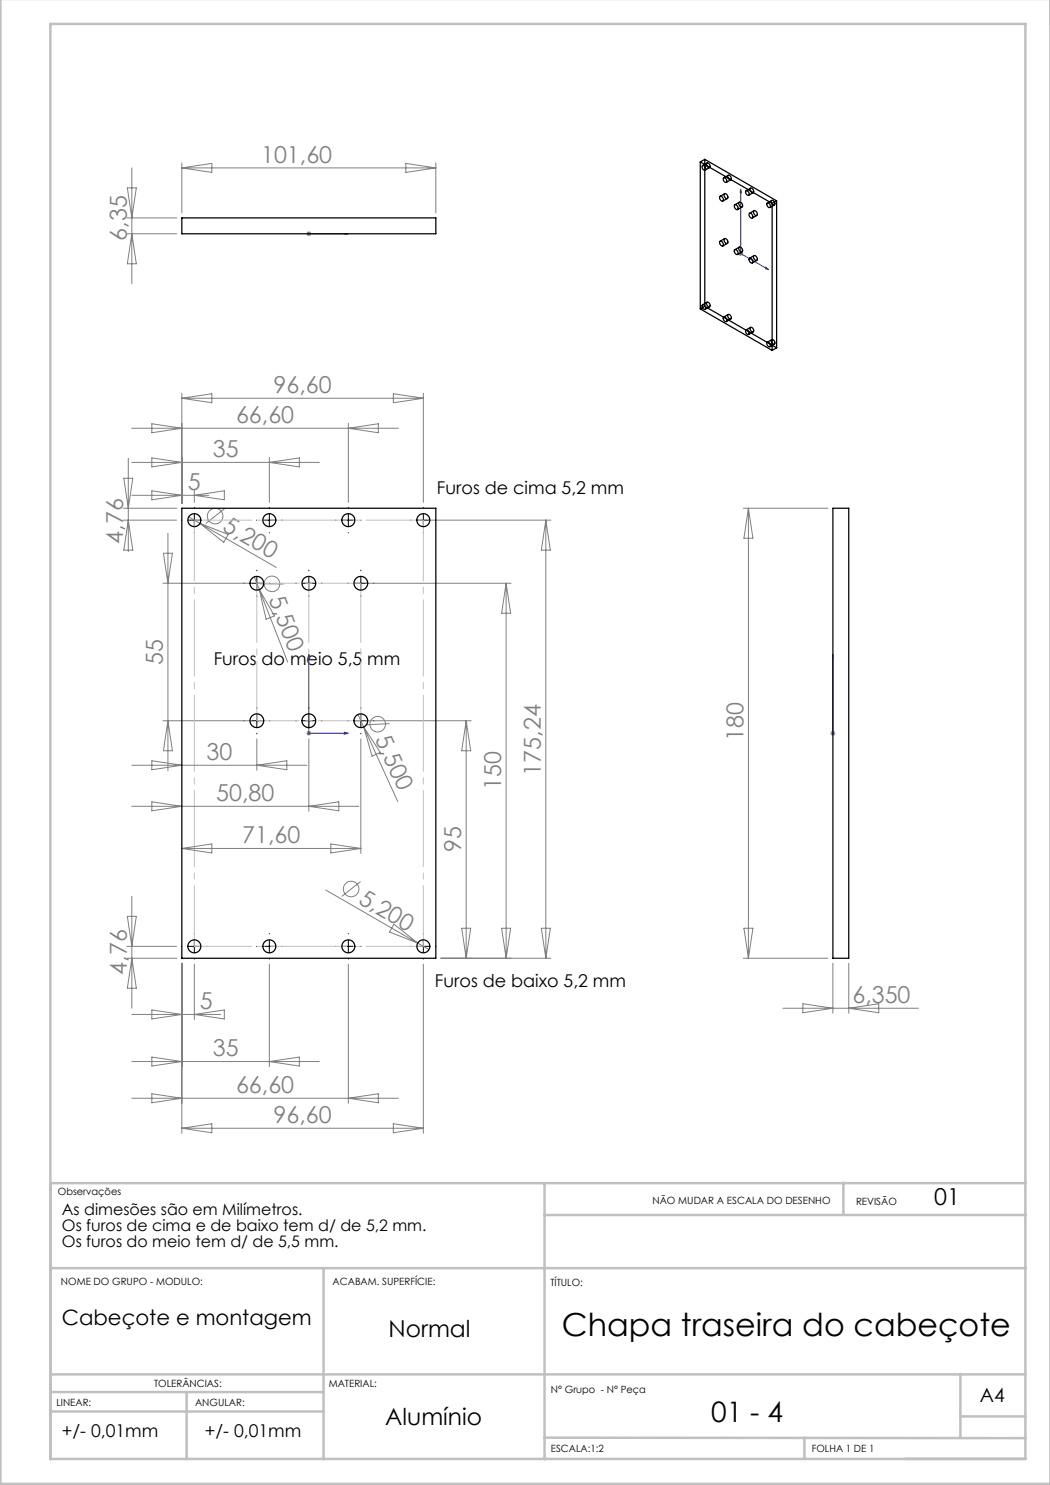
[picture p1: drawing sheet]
<svg xmlns="http://www.w3.org/2000/svg" width="210mm" height="297mm" viewBox="0 0 210 297" stroke-linecap="round" stroke-linejoin="round" font-family="sans-serif">
<g fill="none" stroke="#808080" stroke-width=".2">
<path d="M25.5 37.6h1.8l-.9 6zM26.4 33.6v23.2M36.4 32.6v10M36.4 33.6h50.8M36.4 33.6l6-.9v1.8zM81.2 32.7l6 .9-6 .9zM87.2 32.6v10M25.4 46.8h10M25.4 43.6h10M26.4 46.8l.9 6h-1.8zM61.3 46.8h1M61.4 46.4l.7 .7"/>
<path d="M61.8 46.3v1M62.1 46.4l-.7 .7M147.6 50.7h1M147.8 50.4l.7 .7M148.1 50.2v1M148.5 50.4l-.7 .7M36.4 78.7v22M36.4 79.7l6-.9v1.8zM36.4 79.7h48.3M78.7 78.8l6 .9-6 .9zM84.7 78.7v21.8M24.8 95.7h1.8l-.9 6z"/>
<path d="M25.7 91.7v18.6M26.4 99.1h15.3M26.4 92.5h37.5M26.4 85.7h53.3M30.4 98.2l6 .9-6 .9zM30.4 84.8l6 .9-6 .9zM30.4 91.6l6 .9-6 .9zM38.9 98.1v2.4M38.9 99.1l6-.9v1.8zM53.9 91.5v9M53.9 92.5l6-.9v1.8zM69.7 84.7v15.8"/>
<path d="M69.7 85.7l6-.9v1.8zM24.7 104h10.6M24.7 101.7h10.7M25.7 104l.9 6h-1.8zM32.6 116.7h17.8M32.7 110.7h1.8l-.9 6zM33.6 106.7v47.5M37.7 103.4l2.3 1.3M40 104.7l15.3 8.8M40 104.7l5.6 2.2-.9 1.6zM44.9 101.7l-3.8 3M50.9 115.4l6.6 17"/>
<path d="M51.9 117.9l3 5.3-1.7 .6zM52 116.8h4.8M73.2 116.7h29M85.7 104h24.5M101.2 116.7v75M101.2 116.7l.9 6h-1.8zM109.2 104v87.7M109.2 104l.9 6h-1.8zM148.7 101.7h16.9M149.7 101.7v90M149.7 101.7l.9 6h-1.8zM26.4 153h35"/>
<path d="M30.4 152.1l6 .9-6 .9zM32.6 144.2h17.8M33.6 144.2l.9 6h-1.8zM51.4 147.8v6.2M51.4 153l6-.9v1.8zM61.3 146.7h1M61.4 146.3l.7 .7M61.8 146.2v1M61.8 147.8v14.5M62.1 146.3l-.7 .7M71.6 142.9l1.1 2.5M72.2 147.8v22.9"/>
<path d="M72.7 145.4l6.8 14.9M72.7 145.4l3.4 5.1-1.7 .7zM73.2 144.2h21M77.9 144.7l-4.8 .3M93.2 144.2v47.5M93.2 144.2l.9 6h-1.8zM166.1 146.7h1M166.2 146.3l.7 .7M166.6 146.2v1M166.9 146.3l-.7 .7M26.4 179.3v22.4M26.4 161.3h45.4"/>
<path d="M30.4 160.4l6 .9-6 .9zM36.4 169.7l6-.9v1.8zM36.4 169.7h35.8M61.8 161.3l6-.9v1.8zM65.2 178l20.6 11.9M66.2 168.8l6 .9-6 .9zM72.1 176.3l-3.7 3M25.4 191.7h10M25.4 189.3h9.9M25.5 183.3h1.8l-.9 6zM26.4 191.7l.9 6h-1.8zM36.4 192.7v34"/>
<path d="M38.9 192.8v11.1M53.9 192.8v20.5M69.7 192.8v27.9M78.8 184.8l4.7 3.8-5.6-2.2zM84.7 192.8v33.9M88.2 191.7h22M92.3 185.7h1.8l-.9 6zM100.3 185.7h1.8l-.9 6zM108.3 185.7h1.8l-.9 6zM148.7 191.7h16.9M148.8 185.7h1.8l-.9 6zM166.6 192.7v10"/>
<path d="M169.8 192.7v10M26.4 202.9h17.7M26.4 212.3h37.5M26.4 219.7h53.3M30.4 202l6 .9-6 .9zM30.4 211.4l6 .9-6 .9zM30.4 218.8l6 .9-6 .9zM38.9 202.9l6-.9v1.8zM53.9 212.3l6-.9v1.8zM69.7 219.7l6-.9v1.8zM156.6 201.7h27.1M160.6 200.8l6 .9-6 .9z"/>
<path d="M169.8 201.7l6-.9v1.8zM36.4 225.7l6-.9v1.8zM36.4 225.7h48.3M78.7 224.8l6 .9-6 .9z"/>
<circle cx="43" cy="103.2" r="1.56"/>
<circle cx="54.4" cy="116.8" r="1.56"/>
<circle cx="75.5" cy="144.8" r="1.56"/>
<circle cx="70.2" cy="177.8" r="1.56"/>
</g>
<g fill="none" stroke="#00f" stroke-width=".2">
<path d="M148.1 37.8l.2 .8-.3-.2zM148.1 37.8v12.9l5.6 3.2M61.6 46.8h.4zM61.8 46.8h7.8M61.8 46.8h.1M68.9 46.8h.7zM153.2 53.4l.5 .5-.5-.1zM61.8 130.9l.2 .8h-.4zM61.8 130.9v15.8h7.8M166.6 130.9v.8zM166.6 130.9v15.8M68.9 146.5l.7 .2-.7 .1z"/>
<path d="M166.6 146.5v.3zM166.6 146.7h.1"/>
</g>
<g fill="none" stroke="#000" stroke-width=".2" stroke-dasharray="15.2 1.3 1.3 1.3">
<path d="M36.4 104h-.1M38.9 101.5h.1M38.9 106.5v.1M41.4 104h.1M48.9 116.7h-.2M51.4 104h-.1M51.4 114.2v-.2M51.4 119.2v.1M53.9 101.5h.1M53.9 106.5v.1M53.9 116.7h.1M56.4 104h.1"/>
<path d="M59.3 116.7h-.2M61.8 114.2v-.2M61.8 119.2v.1M64.3 116.7h.1M67.2 104h-.1M69.7 101.5h.1M69.7 106.5v.1M69.7 116.7h-.2M72.2 104h.1M72.2 114.2v-.2M72.2 119.2v.1M74.7 116.7h.1"/>
<path d="M82.2 104h-.1M84.7 101.5h.1M84.7 106.5v.1M87.2 104h.1M48.9 144.2h-.2M51.4 141.7v-.2M51.4 146.7v.1M53.9 144.2h.1M59.3 144.2h-.2M61.8 141.7v-.2M61.8 146.7v.1M64.3 144.2h.1"/>
<path d="M69.7 144.2h-.2M72.2 141.7v-.2M72.2 146.7v.1M74.7 144.2h.1M36.4 189.3h-.1M38.9 186.8v-.1M38.9 191.8h.1M41.4 189.3h.1M51.4 189.3h-.1M53.9 186.8v-.1M53.9 191.8h.1M56.4 189.3h.1"/>
<path d="M67.2 189.3h-.1M69.7 186.8v-.1M69.7 191.8h.1M72.2 189.3h.1M82.2 189.3h-.1M84.7 186.8v-.1M84.7 191.8h.1M87.2 189.3h.1"/>
</g>
<g fill="none" stroke="#000" stroke-width=".2">
<path d="M37.6 104h2.5M38.9 102.8v2.5M50.1 116.7h2.5M51.4 115.4v2.5M52.6 104h2.5M53.9 102.8v2.5M60.5 116.7h2.5M61.8 115.4v2.5M68.4 104h2.5M69.7 102.8v2.5M70.9 116.7h2.5M72.2 115.4v2.5"/>
<path d="M83.4 104h2.5M84.7 102.8v2.5M50.1 144.2h2.5M51.4 142.9v2.5M60.5 144.2h2.5M61.8 142.9v2.5M70.9 144.2h2.5M72.2 142.9v2.5M37.6 189.3h2.5M38.9 188v2.5M52.6 189.3h2.5M53.9 188v2.5"/>
<path d="M68.4 189.3h2.5M69.7 188v2.5M83.4 189.3h2.5M84.7 188v2.5"/>
</g>
<path d="M38.9 104h45.8M38.9 189.3h45.8" fill="none" stroke="#c0c0c0" stroke-width=".2" stroke-dasharray="15.2 1.3 1.3 1.3" stroke-dashoffset="3.8"/>
<path d="M51.4 116.7h20.8M72.2 144.2h-20.8" fill="none" stroke="#c0c0c0" stroke-width=".2" stroke-dasharray="15.2 1.3 1.3 1.3" stroke-dashoffset="6.7"/>
<path d="M61.8 116.7v27.5M72.2 116.7v27.5M51.4 144.2v-27.5" fill="none" stroke="#c0c0c0" stroke-width=".2" stroke-dasharray="15.2 1.3 1.3 1.3" stroke-dashoffset="3.4"/>
<path d="M38.9 104v85.3M84.7 104v85.3" fill="none" stroke="#c0c0c0" stroke-width=".2" stroke-dasharray="15.2 1.3 1.3 1.3" stroke-dashoffset="3.1"/>
<g fill="none" stroke="#c0c0c0" stroke-width=".5">
<path d="M.1 -.1v296.9h210M10.1 236.6h195M108.9 236.6v55.3M168.7 236.5v6.4M10.1 253.6h195M64.7 253.6v38.3M108.9 243h96.2M10 278.4h54.6M10.1 274.9h195M37.3 278.4v13.5M192.1 274.8v12.7M10.1 291.8h195v-287h-195v287.1"/>
<path d="M10.2 282.3h54.6M108.9 287.5l96.2 .1M160.9 287.5v4.3M192.1 283.3h13"/>
</g>
<g fill="#00f">
<path d="M68.9 146.5l.7 .2-.7 .1zM61.8 130.9l.2 .8h-.4z"/>
<path d="M153.2 53.4l.5 .5-.5-.1zM148.1 37.8l.2 .8-.3-.2zM68.9 46.8h.7zM61.6 46.8h.4z"/>
<path d="M166.6 146.5v.3zM166.6 130.9v.8z"/>
</g>
<g fill="none" stroke="#000" stroke-width=".25">
<path d="M140.1 32.4v29.4M140.1 32.4l14.3 8.3M140.5 33.1a.52 .52 0 0 1 .5 .3 .52 .52 0 0 1-.1 .6l-.5-.4zM141 31.9v29.4M141 31.9l-.9 .5M141 31.9l14.3 8.3M141.4 32.6a.52 .52 0 0 1 .5 .3 .52 .52 0 0 1-.1 .6l-.5-.4zM141.4 32.6l-.9 .5M141.9 33.5l-.9 .5M144 39.3a.58 .58 0 0 1 .6 .3 .58 .58 0 0 1-.1 .6l-.5-.3zM144.7 35.6a.52 .52 0 0 1 .6 .3 .52 .52 0 0 1-.2 .6l-.4-.4zM144.9 38.8a.54 .54 0 0 1 .6 .3 .54 .54 0 0 1-.1 .6l-.5-.3z"/>
<path d="M144.9 38.7l-.9 .6M145.5 39.7l-.9 .5M145.6 35.1a.52 .52 0 0 1 .6 .3 .52 .52 0 0 1-.2 .6l-.4-.5zM145.6 35.1l-.9 .5M146.2 36l-.9 .5M149.2 38.2a.52 .52 0 0 1 .5 .3 .52 .52 0 0 1-.1 .6l-.4-.5zM150.1 37.6a.52 .52 0 0 1 .5 .3 .52 .52 0 0 1-.1 .7l-.5-.5zM150.1 37.6l-.9 .6M150.6 38.5l-.9 .6M36.4 43.6h50.8v3.2h-50.8zM144 48.3a.54 .54 0 0 1 .6 .3 .54 .54 0 0 1-.1 .6l-.5-.4zM144.9 47.8a.54 .54 0 0 1 .6 .2 .54 .54 0 0 1-.1 .7l-.5-.3z"/>
<path d="M144.9 47.7l-.9 .5M145.5 48.7l-.9 .5M146.9 41a.54 .54 0 0 1 .6 .3 .54 .54 0 0 1-.1 .6l-.5-.4zM146.9 50a.58 .58 0 0 1 .6 .3 .58 .58 0 0 1-.1 .6l-.5-.4zM147.8 49.5a.54 .54 0 0 1 .6 .2 .54 .54 0 0 1-.1 .7l-.4-.3zM147.8 40.5a.54 .54 0 0 1 .6 .3 .54 .54 0 0 1-.1 .6l-.4-.3zM147.9 40.4l-.9 .6M147.9 49.4l-.9 .5M148.4 41.4l-.9 .5M148.4 50.4l-.9 .5M149.9 42.7a.54 .54 0 0 1 .6 .3 .54 .54 0 0 1-.2 .6l-.4-.3zM149.9 51.7a.58 .58 0 0 1 .6 .3 .58 .58 0 0 1-.1 .6l-.5-.4z"/>
<path d="M150.8 51.2a.54 .54 0 0 1 .6 .2 .54 .54 0 0 1-.2 .7l-.4-.4zM150.8 42.2a.54 .54 0 0 1 .6 .3 .54 .54 0 0 1-.2 .6l-.4-.4zM150.8 42.1l-.9 .6M150.8 51.1l-.9 .5M151.4 43.1l-.9 .5M151.4 52.1l-.9 .5M153.4 40.6a.52 .52 0 0 1 .6 .3 .52 .52 0 0 1-.2 .6l-.4-.4zM154.3 40.1a.52 .52 0 0 1 .6 .3 .52 .52 0 0 1-.2 .6l-.4-.5zM154.4 40.1l-.9 .5M154.4 40.7v29.4M154.9 41l-.9 .5M155.3 40.2v29.4"/>
<path d="M155.3 40.2l-.9 .5M140.1 61.8l14.3 8.3M140.5 61a.52 .52 0 0 1 .5 .3 .52 .52 0 0 1-.1 .6l-.5-.5zM141 61.3l-.9 .5M141 61.3l14.3 8.3M141.4 60.5a.52 .52 0 0 1 .5 .3 .52 .52 0 0 1-.1 .6l-.5-.5zM141.4 60.4l-.9 .6M141.9 61.3l-.9 .6M144.7 63.4a.52 .52 0 0 1 .6 .3 .52 .52 0 0 1-.2 .6l-.4-.3zM145.6 62.9a.52 .52 0 0 1 .6 .3 .52 .52 0 0 1-.2 .6l-.4-.4zM145.6 62.9l-.9 .5M146.2 63.8l-.9 .5"/>
<path d="M149.2 66a.52 .52 0 0 1 .5 .3 .52 .52 0 0 1-.1 .6l-.4-.3zM150.1 65.5a.52 .52 0 0 1 .5 .3 .52 .52 0 0 1-.1 .6l-.5-.5zM150.1 65.5l-.9 .5M150.6 66.4l-.9 .5M153.4 68.5a.52 .52 0 0 1 .6 .3 .52 .52 0 0 1-.2 .6l-.4-.5zM154.3 67.9a.52 .52 0 0 1 .6 .3 .52 .52 0 0 1-.2 .6l-.4-.3zM154.4 67.9l-.9 .5M154.9 68.8l-.9 .5M155.3 69.6l-.9 .5M36.4 101.7h50.8v90h-50.8zM166.6 101.7h3.2v90h-3.2z"/>
<circle cx="38.9" cy="104" r="1.3"/>
<circle cx="51.4" cy="116.7" r="1.38"/>
<circle cx="53.9" cy="104" r="1.3"/>
<circle cx="61.8" cy="116.7" r="1.37"/>
<circle cx="69.7" cy="104" r="1.3"/>
<circle cx="72.2" cy="116.7" r="1.37"/>
<circle cx="84.7" cy="104" r="1.3"/>
<circle cx="51.4" cy="144.2" r="1.37"/>
<circle cx="61.8" cy="144.2" r="1.37"/>
<circle cx="72.2" cy="144.2" r="1.37"/>
<circle cx="38.9" cy="189.3" r="1.3"/>
<circle cx="53.9" cy="189.3" r="1.3"/>
<circle cx="69.7" cy="189.3" r="1.3"/>
<circle cx="84.7" cy="189.3" r="1.3"/>
</g>
<text font-size="6.3" x="112.4" y="267.1">Chapa traseira do cabeçote</text>
<text font-size="5.6" x="142.2" y="284.4">01 - 4</text>
<g font-size="4.7" fill="#808080">
<text x="52.2" y="32.6">101,60</text>
<text x="25.4" y="48.1" transform="rotate(-90 25.4 48.1)">6,35</text>
<text x="54.7" y="78.6">96,60</text>
<text x="47.2" y="84.6">66,60</text>
<text x="42.6" y="91.5">35</text>
<text x="37.6" y="98">5</text>
<text x="44.3" y="106" transform="rotate(30 44.3 106)">5,200</text>
<text x="24.6" y="108.7" transform="rotate(-90 24.6 108.7)">4,76</text>
<text x="53.7" y="119.8" transform="rotate(69 53.7 119.8)">5,500</text>
<text x="32.6" y="133" transform="rotate(-90 32.6 133)">55</text>
<text x="75" y="147.9" transform="rotate(65 75 147.9)">5,500</text>
<text x="148.7" y="148.2" transform="rotate(-90 148.7 148.2)">180</text>
<text x="41.3" y="152">30</text>
<text x="108.2" y="155.1" transform="rotate(-90 108.2 155.1)">175,24</text>
<text x="43.3" y="160.3">50,80</text>
<text x="100.2" y="158" transform="rotate(-90 100.2 158)">150</text>
<text x="48.5" y="168.7">71,60</text>
<text x="92.2" y="170.5" transform="rotate(-90 92.2 170.5)">95</text>
<text x="71.5" y="180.6" transform="rotate(30 71.5 180.6)">5,200</text>
<text x="25.4" y="194.9" transform="rotate(-90 25.4 194.9)">4,76</text>
<text x="40" y="201.9">5</text>
<text x="170.5" y="200.6">6,350</text>
<text x="42.6" y="211.3">35</text>
<text x="47.2" y="218.6">66,60</text>
<text x="54.7" y="224.6">96,60</text>
</g>
<g font-size="4.7">
<text x="186.8" y="240.9">01</text>
<text x="77.7" y="267.4">Normal</text>
<text x="77.1" y="285">Alumínio</text>
</g>
<text font-size="4.2" x="12.4" y="265">Cabeçote e montagem</text>
<text font-size="3.9" x="196" y="280.4">A4</text>
<g font-size="3.5">
<text x="87.4" y="98.7">Furos de cima 5,2 mm</text>
<text x="42.7" y="133">Furos do meio 5,5 mm</text>
<text x="87" y="197.4">Furos de baixo 5,2 mm</text>
<text x="12.4" y="287.5">+/- 0,01mm</text>
<text x="41" y="287.5">+/- 0,01mm</text>
</g>
<g font-size="3.2">
<text x="12.4" y="243.1">As dimesões são em Milímetros.</text>
<text x="12.4" y="246.2">Os furos de cima e de baixo tem d/ de 5,2 mm.</text>
<text x="12.4" y="249.4">Os furos do meio tem d/ de 5,5 mm.</text>
</g>
<g font-size="2">
<text x="11.6" y="239.1">Observações</text>
<text x="130.5" y="240.8">NÃO MUDAR A ESCALA DO DESENHO</text>
<text x="171.2" y="241">REVISÃO</text>
<text x="12.2" y="256.9">NOME DO GRUPO - MODULO:</text>
<text x="66.5" y="256.9">ACABAM. SUPERFÍCIE:</text>
<text x="110.1" y="257.1">TÍTULO:</text>
<text x="11.3" y="281.2">LINEAR:</text>
<text x="30.8" y="277.4">TOLERÂNCIAS:</text>
<text x="39" y="281.2">ANGULAR:</text>
<text x="65.8" y="277.4">MATERIAL:</text>
<text x="110.2" y="278.5">N° Grupo - N° Peça</text>
<text x="110.2" y="290.5">ESCALA:1:2</text>
<text x="162.4" y="290.4">FOLHA 1 DE 1</text>
</g>
</svg>
